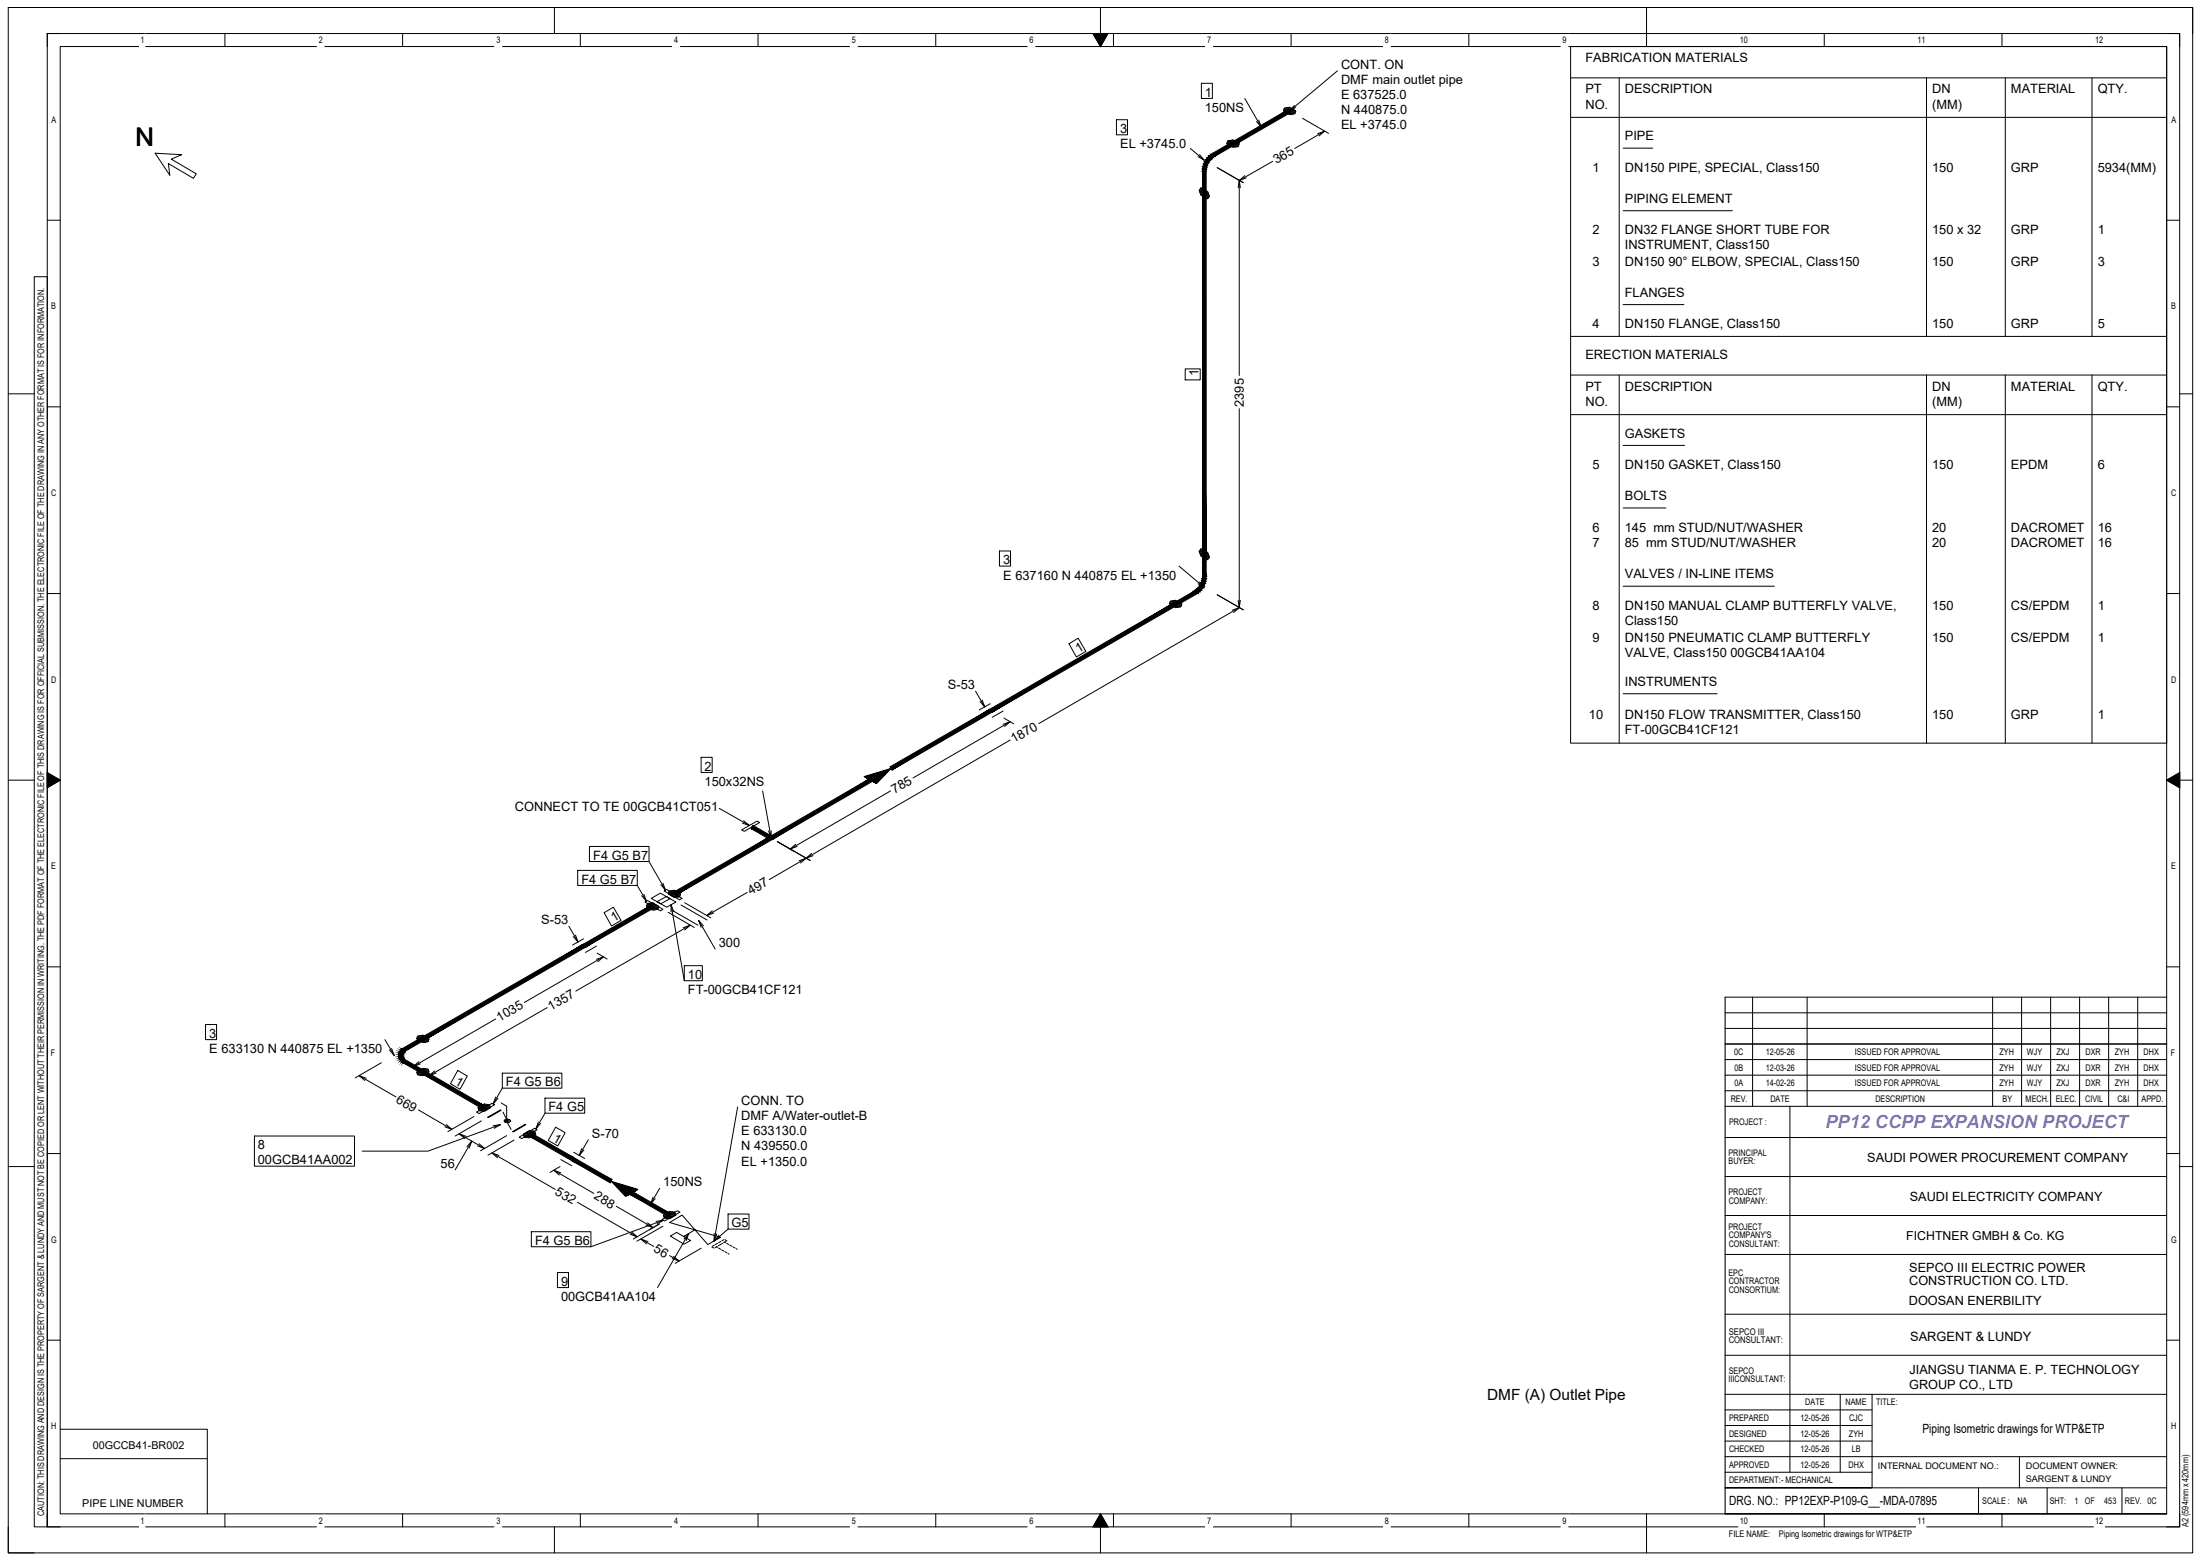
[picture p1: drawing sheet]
<svg xmlns="http://www.w3.org/2000/svg" width="598mm" height="424mm" viewBox="0 0 598 424" stroke-linecap="round" stroke-linejoin="round" font-family="sans-serif">
<!-- layer: G-ANNO-TTLB -->
<g fill="none" stroke="#000" stroke-width=".27">
<path d="M12.8 9.1h579.6v405.7h-579.6zM12.8 9.1v3.5M12.8 9.1h3.6M16.4 12.6h572.5v398.6h-572.5zM61.1 9.1v3.5M109.4 9.1v3.5M150.7 2v7.1M157.7 9.1v3.5M206 9.1v3.5M254.3 9.1v3.5M297.1 9.1h4l-2 3.5zM299.1 2v10.6"/>
<path d="M302.6 9.1v3.5M350.9 9.1v3.5M399.2 9.1v3.5M447.5 2v10.6M495.8 9.1v3.5M544.1 9.1v3.5M588.9 2h7.1v7.1M588.9 9.1h3.5v3.5M12.8 59.8h3.6M588.9 59.8h3.5M9.3 75.2h3.5v339.6h-3.5zM2.2 107h7.1"/>
<path d="M12.8 110.5h3.6M588.9 110.5h3.5M592.4 107h3.6M12.8 161.2h3.6M588.9 161.2h3.5M2.2 211.9h7.1M12.8 209.9l3.6 2-3.6 2.1zM12.8 211.9h3.6M588.9 211.9l3.5-2v4.1zM588.9 211.9h7.1M12.8 262.6h3.6M468.9 279.4h120"/>
<path d="M468.9 275.1h120M468.9 270.9h120M476.4 270.9v29.6M491.2 270.9v29.6M541.6 270.9v29.6M549.5 270.9v29.6M557.4 270.9v29.6M565.2 270.9v29.6M573.1 270.9v29.6M581 270.9v29.6M588.9 262.6h3.5M468.9 292.1h120"/>
<path d="M468.9 296.3h120M468.9 287.8h120M468.9 283.6h120M2.2 316.9h7.1M12.8 313.4h3.6M468.9 300.5h120M468.9 309h120M468.9 319.6h120M486.5 300.5v99.4M588.9 313.4h3.5M592.4 316.9h3.6M468.9 330.2h120"/>
<path d="M468.9 340.8h120M468.9 357h120M12.8 364.1h3.6M468.9 378.8h120M468.9 368.2h120M500.2 378.8v21.1M508.8 378.8v25.4h-39.9h120M588.9 364.1h3.5M468.9 395.7h120M468.9 387.2h39.9M468.9 391.5h39.9M468.9 383h39.9"/>
<path d="M468.9 399.9h39.9M548.9 395.7v8.5M2.2 414.8v7h7.1M12.8 411.2v3.6h3.6M61.1 411.2v3.6M109.4 411.2v3.6M150.7 414.8v7M157.7 411.2v3.6M206 411.2v3.6M254.3 411.2v3.6M299.1 411.2l2 3.6h-4zM299.1 411.2v10.6"/>
<path d="M302.6 411.2v3.6M350.9 411.2v3.6M399.2 411.2v3.6M447.5 411.2v10.6M468.9 411.2h120M495.8 411.2v3.6M537.8 404.2v7M544.1 411.2v3.6M556.4 404.2v7M576.7 404.2v7M592.4 411.2v3.6h-3.5"/>
</g>
<!-- layer: G-ANNO-BRDR -->
<path d="M2.2 2h593.8v419.8h-593.8z" fill="none" stroke="#000" stroke-width=".27"/>
<!-- layer: G-ANNO-TTLB -->
<path d="M468.9 270.9v140.3" fill="none" stroke="#000" stroke-width=".3"/>
<path d="M297.1 9.1h4l-2 3.5zM12.8 209.9l3.6 2-3.6 2.1zM588.9 211.9l3.5-2v4.1zM299.1 411.2l2 3.6h-4z" fill="#000" stroke="#000" stroke-width=".27"/>
<g fill="#fff" stroke="#fff" stroke-width=".27">
<path d="M38 411.7v3.2l1.4-3.2zM39.4 411.7v3.2h-1.4z"/>
<path d="M86.3 411.7v3.2l1.8-3.2zM88.1 411.7v3.2h-1.8z"/>
<path d="M134.6 411.7v3.2l1.8-3.2zM136.4 411.7v3.2h-1.8z"/>
<path d="M182.9 411.7v3.2l1.8-3.2zM184.7 411.7v3.2h-1.8z"/>
<path d="M231.2 411.7v3.2l1.8-3.2zM233 411.7v3.2h-1.8z"/>
<path d="M279.5 411.7v3.2l1.8-3.2zM281.3 411.7v3.2h-1.8z"/>
<path d="M327.8 411.7v3.2l1.8-3.2zM329.6 411.7v3.2h-1.8z"/>
<path d="M376.1 411.7v3.2l1.8-3.2zM377.9 411.7v3.2h-1.8z"/>
<path d="M424.3 411.7v3.2l1.9-3.2zM426.2 411.7v3.2h-1.9z"/>
<path d="M472.7 411.7v3.2l2.7-3.2zM475.4 411.7v3.2h-2.7z"/>
<path d="M521 411.7v3.2l2.5-3.2zM523.5 411.7v3.2h-2.5z"/>
<path d="M569.3 411.7v3.2l2.7-3.2zM572 411.7v3.2h-2.7z"/>
<path d="M589.8 386v3.3l2-3.3zM591.8 386v3.3h-2z"/>
<path d="M589.8 335.3v3.3l2.2-3.3zM592 335.3v3.3h-2.2z"/>
<path d="M589.8 284.6v3.3l1.8-3.3zM591.6 284.6v3.3h-1.8z"/>
<path d="M589.8 233.9v3.2l1.9-3.2zM591.7 233.9v3.2h-1.9z"/>
<path d="M589.8 183.2v3.2l2-3.2zM591.8 183.2v3.2h-2z"/>
<path d="M589.8 132.5v3.2l2.1-3.2zM591.9 132.5v3.2h-2.1z"/>
<path d="M589.8 81.8v3.2l1.9-3.2zM591.7 81.8v3.2h-1.9z"/>
<path d="M589.8 31.1v3.2l2.2-3.2zM592 31.1v3.2h-2.2z"/>
<path d="M38 9.6v3.2l1.4-3.2zM39.4 9.6v3.2h-1.4z"/>
<path d="M86.3 9.6v3.2l1.8-3.2zM88.1 9.6v3.2h-1.8z"/>
<path d="M134.6 9.6v3.2l1.8-3.2zM136.4 9.6v3.2h-1.8z"/>
<path d="M182.9 9.6v3.2l1.8-3.2zM184.7 9.6v3.2h-1.8z"/>
<path d="M231.2 9.6v3.2l1.8-3.2zM233 9.6v3.2h-1.8z"/>
<path d="M279.5 9.6v3.2l1.8-3.2zM281.3 9.6v3.2h-1.8z"/>
<path d="M327.8 9.6v3.2l1.8-3.2zM329.6 9.6v3.2h-1.8z"/>
<path d="M376.1 9.6v3.2l1.8-3.2zM377.9 9.6v3.2h-1.8z"/>
<path d="M424.3 9.6v3.2l1.9-3.2zM426.2 9.6v3.2h-1.9z"/>
<path d="M472.7 9.6v3.2l2.7-3.2zM475.4 9.6v3.2h-2.7z"/>
<path d="M521 9.6v3.2l2.5-3.2zM523.5 9.6v3.2h-2.5z"/>
<path d="M569.3 9.6v3.2l2.7-3.2zM572 9.6v3.2h-2.7z"/>
<path d="M13.6 386v3.3l2-3.3zM15.6 386v3.3h-2z"/>
<path d="M13.6 335.3v3.3l2.2-3.3zM15.8 335.3v3.3h-2.2z"/>
<path d="M13.6 284.6v3.3l1.8-3.3zM15.4 284.6v3.3h-1.8z"/>
<path d="M13.6 233.9v3.2l1.9-3.2zM15.5 233.9v3.2h-1.9z"/>
<path d="M13.6 183.2v3.2l2-3.2zM15.6 183.2v3.2h-2z"/>
<path d="M13.6 132.5v3.2l2.1-3.2zM15.7 132.5v3.2h-2.1z"/>
<path d="M13.6 81.8v3.2l1.9-3.2zM15.5 81.8v3.2h-1.9z"/>
<path d="M13.6 31.1v3.2l2.2-3.2zM15.8 31.1v3.2h-2.2z"/>
</g>
<!-- layer: GT_1 -->
<g fill="none" stroke="#000" stroke-width=".27">
<path d="M363.5 19.2l-13 10.9M426.9 12.6h162v189.3h-162zM303.4 32.5h3.1v4.1h-3.1zM326.5 22.6h3v4.1h-3zM333.4 39h3.4M333.5 38.8h3M333.6 38.6h2.5M333.7 38.4h2.1M333.7 38.2l1.4-.2 1.7 1-.3 .8-1.4 .2-1.7-1zM333.7 38.2h1.8M333.8 39.2h2.9M334.1 39.4h2.6"/>
<path d="M334.5 39.6h2.1M334.8 39.8h1.7M338.3 26.7l4.5 7.8M342.1 32.6l.7 1.9-1.3-1.5M348.8 30h3.2M348.9 29.8h2.8M349 30.2h3.2M349 29.6h2.4M349.1 29.4h1.9M349.1 29.3l1.4-.2 1.7 1-.3 .8-1.4 .2-1.7-1zM349.3 30.4h2.8M349.7 30.6h2.3"/>
<path d="M349.8 29.2h.9M350 30.8h2M350.4 31h.8M351.8 28.6l-1.3 1.5 1.7-1M354 32.1l7.1 4.1M358.1 36.3l1.9-.7-1.5 1.3M360 35.6l-8.1 4.7M426.9 21.2h162M426.9 31.9h162M440.1 21.2v70.2M523.6 21.2v70.2M545 21.2v70.2"/>
<path d="M568.6 21.2v70.2M42.2 41.6l7.2 .4-2.8 1.2 6.8 4-.8 1.2-6.8-4 .4 3.2zM323.5 40.3l3.8 3.2M326 51.8h1.9M326 51.6h1.5M326 42l1.3 1.5-1.7-1M326.1 52h2.1M326.1 52.2h2.2M326.1 51.4h1.1M326.2 52.4h2.2M326.3 52.6h2.2M326.3 51.2h.5"/>
<path d="M326.3 52.8h2.2M326.4 51l1.8 1 .5 1.3-.5 .7-1.8-1-.5-1.3zM326.4 53h2.2M326.8 53.2h1.9M327.2 53.4h1.5M327.5 53.6h1M327.9 53.8h.5M330.8 45.5l7.1 4.1M336.5 51l.3-2 .3 2M338.3 47.7l-1.5 1.3 1.9-.7M345.9 43.8l-9.1 5.2v53M441.2 40.2h8"/>
<path d="M441.2 57.2h29.7M426.9 91.4h162M441.2 82.7h16.5M322.1 100.2h4.1v3h-4.1zM336.8 111v54.1l-54.5 31.5M426.9 101.9h162M426.9 112.6h162M440.1 101.9v100M523.6 101.9v100M545 101.9v100M568.6 101.9v100M441.2 121h16.7"/>
<path d="M441.2 138h11.6M271.7 149.7h3v4.1h-3zM320.4 153.8l6.9 5.8M325.9 149.8h1.8M326 150h2M326 158.1l1.3 1.5-1.7-1M326.1 149.6h1.2M326.1 150.2h2.2M326.2 150.4h2.1M326.2 149.4h.8M326.2 150.6h2.2M326.3 150.8h2.2"/>
<path d="M326.4 151h2.2M326.4 149.1l1.8 1 .5 1.3-.5 .7-1.8-1-.5-1.3zM326.6 151.2h2.1M327 151.4h1.7M327.3 151.6h1.3M327.7 151.8h.7M441.2 159.2h41.1M290.6 174.9l2.5-1.5 2 3.6-2.6 1.5zM317.9 164h3.2M317.9 163.8h2.8M318 164.2h3.2M318 163.6h2.4"/>
<path d="M318.1 163.4h1.9M318.1 163.3l1.4-.2 1.7 1-.3 .8-1.4 .2-1.7-1zM318.3 164.4h2.8M318.7 164.6h2.3M318.8 163.2h.9M319 164.8h2M319.4 165h.8M330.8 161.6l7.1 4.1M334.9 165.8l1.9-.7-1.5 1.3M336.5 163.1l.3 2 .3-2M265.2 187.8l2.5 4.3M267 190.1l.7 2-1.3-1.6"/>
<path d="M269.2 191.2l-3.1 1.7M272.6 196.8l2-.7-1.6 1.2M272.6 193.2l-2.9 1.6M272.9 195.1l2.6 1.5M274.6 196.1l-26.4 15.2M441.2 188.5h25.5M190.6 205.7h3v4.1h-3zM195.5 219.6l8.2 4.6M207.3 214.8l2.3 12.8M242.1 214.8l-27.3 15.8M242.2 208.8l-5.5 3.1 .1 .2 1.7-1.1-2 .8 .5 .3 2.1-1.5-2.8 1.1 1 .5 2.2-1.9-3.5 1.2 1.5 .9 2.6-2.5-4.3 1.5 1.9 1.1 2.9-2.8-5 1.6 2.3 1.3 3.2-3.3-5.7 1.8 2.7 1.7 3.6-3.8-6.6 2 3.2 1.8 3.9-4-7.3 2.2 1.8 .9M274.6 201l-65.5 37.9"/>
<path d="M157 236.4h16.2v4.1h-16.2zM160.2 229.9h16.2v4.1h-16.2zM176.4 234l4.5 7.8M180.2 239.9l.7 1.9-1.3-1.5M201.6 225.4l4.2-2.4 .7 .4-4.2 2.4zM202.1 223l1.6 1.2-1.9-.6M209.6 225.6v2l-.7-1.9M215.8 231.2l-4.5-2.6 8.9 5.1M216.3 229.3l-1.5 1.3 1.9-.7M217.2 233.8l1.9-.7-1.5 1.3M220.6 231.8l-1.5 1.3 1.9-.7M154.6 251.6l2.5 4.3"/>
<path d="M156.4 254l.7 1.9-1.3-1.5M158.6 255l-3 1.7M162.1 257l-3 1.7M162.3 258.9l2.7 1.6M164 259.9l-21.5 12.4M164.2 247.9l2.5-1.5 2.1 3.6-2.6 1.5zM173.2 240.5l2.5 4.3M175 242.9l.7 1.9-1.3-1.5M175.3 245l.7-.4 4.2 2.4-.7 .4zM175.7 246.1h3.2M175.8 245.9h2.8M175.9 246.3h3.2"/>
<path d="M175.9 245.7h2.3M176 245.5h1.9M176 245.4l1.4-.2 1.7 1-.3 .8-1.4 .2-1.7-1zM176.2 246.5h2.8M176.6 246.7h2.3M176.7 245.3h.9M176.9 246.9h1.9M177 244l2.5-1.4 4.2 2.4-2.5 1.4-2.6-1.5 2.5-1.4 1 .6-2.5 1.4zM177.2 247.1h.9M180.5 242l.7-.4 4.2 2.4-.7 .4zM181.6 247.8l7.1 4.1M181.6 242.7h3.2"/>
<path d="M181.7 242.5h2.8M181.8 242.9h3.2M181.8 242.3h2.3M181.9 242.1h1.9M181.9 242l1.4-.2 1.7 1-.3 .8-1.4 .2-1.7-1zM182.1 243.1h2.8M182.4 245.7l3.6 20.7M182.5 243.3h2.3M182.6 247.2l7.1 4.1M182.6 241.9h.9M182.8 243.5h1.9M183.1 247.6l-.7-1.9v2"/>
<path d="M183.1 243.7h.9M185.1 245.8l7.1 4.1M185.7 252l1.9-.7-1.5 1.3M186.1 245.2l7.1 4.1M187.6 251.3l-31.1 17.9M189.9 250l4.5 7.8M191.2 251.5l-1.3-1.5 .7 1.9M193.6 247.4l-1.5 1.3 1.9-.7M203.1 242.4l-11 6.3M55.9 278.3h3v4.1h-3zM134.7 276.8l-22.4 12.9M148.7 273.7l-32.1 18.5"/>
<path d="M162.1 260.6l1.9-.7-1.5 1.3M186 262.3h4.9v4.1h-4.9zM97.6 292.2l10 5.8M99.5 292.9l-1.9-.7 1.5 1.3M103.6 288.7l-7.1 4.1M104.6 282.4l2.5 4.3M106.4 284.8l.7 1.9-1.3-1.5M113.2 291.2l1.7-1 1.4 .2 .3 .8-1.7 1-1.4-.2zM113.3 291.3h3.2M113.3 282.1h3.2M113.3 290.3l-2.7-1.6 7.1 4.1M113.3 291.5h2.8"/>
<path d="M113.3 281.9h2.8M113.4 291.7h2.4M113.4 291.1h3.2M113.4 282.3h3.2M113.4 281.7h2.4M113.5 291.9h1.9M113.5 281.5h1.9M113.5 281.4l1.4-.2 1.7 1-.3 .8-1.4 .2-1.7-1zM113.7 290.9h2.8M113.7 282.5h2.8M113.8 288.4l-1.5 1.3 1.9-.7M114.1 290.7h2.3"/>
<path d="M114.1 282.7h2.3M114.2 292.1h.9M114.2 281.3h.9M114.4 290.5h2M114.4 282.9h2M114.8 290.3h.8M114.8 283.1h.8M118.1 290.9l-1.5 1.3 1.9-.7M124.4 290.8l2.6 1.5-2 3.6-2.6-1.5zM134.7 298l-.7 1.9 1.3-1.5M136.2 299.6l1.5 .9v4M136.5 291.5h16.2v4.1h-16.2z"/>
<path d="M136.5 295.6l-2.5 4.3M148.1 298.3h10.8v4.1h-10.8zM69.2 308.6h27.2v8.2h-27.2zM113.7 301.5l9.1 5.3M121.3 305.5l1.5 1.3-1.9-.7M124.8 308l3.4 2M126.7 308.7l-1.9-.7 1.5 1.3M126.9 311.5l1.3-1.5-.7 1.9M128.2 310l3.5 2M128.2 310l-4.5 7.8M128.8 303.3l-7.1 4.1M129.5 302.1l4.2-2.4 .7 .4-4.2 2.4z"/>
<path d="M129.9 300.9l1.7-1 1.4 .2 .3 .8-1.7 1-1.4-.2zM129.9 300.9h3.4M130 301.1h3M130.1 301.3h2.6M130.2 301.5h2.1M130.2 310.7l1.5 1.3-1.9-.7M130.2 301.7h1.8M130.3 300.7h2.9M130.6 300.5h2.6M130.8 304.5l-7.1 4.1M130.9 300.3h2.2M131.3 300.1h1.7"/>
<path d="M132.5 303.5l3.5-2 .2 .1-3.5 2zM133.7 313.2l17.2 9.9M134 305.8l2-.3-1.7 1M135.6 313.9l-1.9-.7 1.5 1.3M136 305.5l-19.7 7.2h-17.9M136.7 302.1l1 2M137 304.5h1.8M137.2 304.2l1.2 .7M137.7 308.5l-7.1 4.1M137.9 304v1l1 1.8M138.4 304.1l-1.2 .7 .7 .2 .5-.1 .4-.4-.4-.4-.5-.1-.7 .2-.2 .3 .2 .3M139.3 307.4l3.5-2 .1 .1-3.4 2z"/>
<path d="M139.7 309.7l-7.1 4.1M141.1 308.9l4.2-2.4 .7 .4-4.2 2.4zM142.2 308.1l1.7-1 1.4 .2 .3 .8-1.7 1-1.4-.2zM142.2 308.1h3.4M142.3 308.3h3M142.4 308.5h2.5M142.5 308.7h2.1M142.5 308.9h1.8M142.6 307.9h2.9M142.9 307.7h2.6M143.2 307.5h2.2M143.6 307.3h1.7"/>
<path d="M146.3 304.8l-.7 1.9 1.3-1.5M148.1 302.4l-2.5 4.3M150.5 317.9l10.9 6.3M151 306.2l2.6 1.5-2 3.6-2.6-1.5zM152.2 316.9l-2.7 1.6M152.4 318.6l-1.9-.7 1.5 1.3M152.4 315l3 1.7M155.9 313l3 1.7M158.1 312l-.7 1.9 1.3-1.5M159.9 309.6l-2.5 4.3M200.5 300.7l-6.4 36.4M144.4 334.6h16.2v4.1h-16.2z"/>
<path d="M156.9 326.6l16.3 9.4M166.1 320.9l5.4 3.3-1.7-1.1 2 .9-.5 .3-2.1-1.6 2.8 1.1-1 .6-2.2-1.9 3.5 1.2-1.5 .8-2.6-2.4 4.3 1.5-1.9 1.1-2.9-2.8 5 1.6-2.3 1.3-3.2-3.3 5.7 1.8-2.7 1.6-3.6-3.7 6.6 2-3.2 1.8-3.9-4.1 7.3 2.2-1.8 1M167.5 327.7l10 5.8M171.7 334.7l1.5 1.3-1.9-.7M174.2 336.6l3.5 2M176 332.2l1.5 1.3-1.9-.7M176.1 337.3l-1.9-.7 1.5 1.3M176.5 334.1l2.7-1.6-7.1 4.1M177.5 325.2l-.7 1.9 1.3-1.5M178.3 331.8l2-.3-1.7 1M179.3 322.8l-2.5 4.3M179.9 331.3l4.2-2.4 .7 .4-4.2 2.4z"/>
<path d="M180.2 333.1l-7.1 4.1M180.3 330.1l1.7-1 1.4 .2 .3 .8-1.7 1-1.4-.2zM180.3 331.5l-19.7 7.2M180.3 330.1h3.4M180.4 330.3h3M180.4 330.5h2.6M180.5 330.7h2.2M180.6 330.9h1.7M180.6 329.9h3M181 329.7h2.6M181.3 329.5h2.2M181.7 329.3h1.7"/>
<path d="M182 332.1l3.4-2 7 8 3.4-2zM185.9 336.6l1.3-1.5-.7 1.9M187.2 335.1l-8.5 14.7M188.9 334.1l-3.1 1.8 1.9 1.1-1.8 1-3.7-2.2 1.7-1 1.9 1.1M190.6 339.1l-7.1 4.1M193.5 338.7l.6 .4M194.1 335.1v2l.7-1.9M194.2 338.2l-.6 .4M194.7 338.7l.3 .2M194.9 338.6l-.5 .3M195 337.7l-.5 .4M195.3 339l.6 .4"/>
<path d="M195.4 335.6l-1.3 1.5 1.7-1M195.9 337.3l-.6 .3M196.2 339.5l.5 .3M196.4 337.8l-1.2 .6M196.8 336.7l-.6 .4M196.9 337.4l.3 .2M197.1 336.8l.4 .3M197.3 337.3l-.6 .3M197.5 337.7l.6 .4M197.9 329.8h5.7v4.1h-5.7zM197.9 333.9l-3.8 3.2M198.4 338.2l.5 .3"/>
<path d="M199.2 338.7l.6 .3M200.1 339.2l.3 .2M151.5 345.7h3v4.1h-3zM182 341.1l2.6 1.5M183.1 341.3l1.5 1.3-1.9-.7M197 340l.6 .3M197.9 340.5l.3 .2"/>
</g>
<g fill="#000" stroke="#000" stroke-width=".27">
<path d="M334.9 38.6l.5 .9 14.9-9.8zM335.4 39.5l14.9-9.8 .5 .9z"/>
<path d="M326.8 46.5v6h1zM326.8 46.5h1v6z"/>
<path d="M329.1 42l.6-.4 .5 .9zM329.1 42l.6 .8 .5-.3zM328.6 42.4l.5-.4 .6 .8zM328.6 42.4l.7 .7 .4-.3zM328.6 42.4l.7 .7-1.1-.2zM328.2 42.9l.7 .6 .4-.4zM328.2 42.9l.7 .6-1.1-.1zM327.8 43.4l.8 .5 .3-.4zM327.8 43.4l.8 .5-1.2 .1zM327.4 44l.9 .4 .3-.5zM327.4 44l.9 .4-1.1 .2zM327.2 44.6l.9 .3 .2-.5zM327.2 44.6l.9 .3-1.1 .3zM327 45.2l1 .3 .1-.6zM327 45.2l1 .3-1.1 .4zM326.9 45.9l1 .1 .1-.5zM326.9 45.9l1 .1-1.1 .5zM326.8 46.5h1l.1-.5z"/>
<path d="M329.7 41.6l.5 .9 4.7-3.9zM330.2 42.5l4.7-3.9 .5 .9z"/>
<path d="M326.8 150.6v6h1zM326.8 150.6h1v6z"/>
<path d="M326.8 52.5v98.1h1zM326.8 52.5h1v98.1z"/>
<path d="M319.3 163.6l.5 .9 4.7-3.9zM319.8 164.5l4.7-3.9 .5 .9z"/>
<path d="M324.5 160.6l1 .5-.5 .4zM324.5 160.6l1 .5-.6-.8zM324.9 160.3l1.2 .4-.6 .4zM324.9 160.3l1.2 .4-.7-.7zM325.4 160l1.1 .2-.4 .5zM325.7 159.6l-.3 .4 1.1 .2zM325.7 159.6l1.2 .1-.4 .5zM326.1 159.2l-.4 .4 1.2 .1zM326.1 159.2l1.1-.1-.3 .6zM326.3 158.7l-.2 .5 1.1-.1zM326.3 158.7l1.2-.2-.3 .6zM326.5 158.2l-.2 .5 1.2-.2zM326.5 158.2l1.2-.3-.2 .6zM326.7 157.7l-.2 .5 1.2-.3zM326.7 157.7l1.1-.5-.1 .7zM326.8 157.1l-.1 .6 1.1-.5zM326.8 157.1l1-.5v.6zM326.8 156.6v.5l1-.5z"/>
<path d="M269.1 192.6l.5 .9 49.7-29.9zM269.6 193.5l49.7-29.9 .5 .9z"/>
<path d="M241.9 208.3l.5 .9 26.7-16.6zM242.4 209.2l26.7-16.6 .5 .9z"/>
<path d="M204.1 225.1l5.2 3 .5-.9zM204.6 224.2l5.2 3-5.7-2.1z"/>
<path d="M209.3 227.2l.5 .9 26.6-16.6zM209.8 228.1l26.6-16.6 .5 .9z"/>
<path d="M158.6 256.5l.5 .9 18-11.6zM159.1 257.4l18-11.6 .6 .9z"/>
<path d="M183 242.4l.6 .9 25.7-16.1zM183.6 243.3l25.7-16.1 .5 .9z"/>
<path d="M109.1 285l.4-.2 .5 .8zM109.1 285l.7 .8 .2-.2zM109.1 285l.7 .8-1-.5zM108.8 285.3l.8 .6 .2-.1zM108.8 285.3l.8 .6-1-.2zM108.6 285.7l.9 .4 .1-.2zM108.6 285.7l.9 .4h-1zM108.5 286.1l.9 .2 .1-.2zM108.5 286.1l.9 .2-1 .2zM108.4 286.5l1 .1v-.3zM108.4 286.5l1 .1-1 .3zM108.4 286.9l1-.1v-.2zM108.4 286.9l1-.1-.9 .5zM108.5 287.3l.9-.3v-.2zM108.5 287.3l.9-.3-.8 .7zM108.6 287.7l.9-.4-.1-.3zM108.6 287.7l.9-.4-.7 .8zM109.5 287.3l-.7 .8 .8-.6zM108.8 288.1l.8-.6-.5 .9zM109.6 287.5l-.5 .9 .7-.8zM109.8 287.6l-.3 1-.4-.2zM109.8 287.6l-.3 1 .5-.8z"/>
<path d="M109.5 284.8l.5 .8 4.7-3.8zM110 285.6l4.7-3.8 .5 .8z"/>
<path d="M109.5 288.6l5.2 3 .5-.8zM110 287.8l5.2 3-5.7-2.2z"/>
<path d="M114.7 281.8l.5 .8 43.4-26.1zM115.2 282.6l43.4-26.1 .5 .9z"/>
<path d="M114.7 291.6l16.7 9.7 .5-.8zM115.2 290.8l16.7 9.7-17.2-8.9z"/>
<path d="M143.7 308.5l11.8 6.8 .5-.8zM144.2 307.7l11.8 6.8-12.3-6z"/>
<path d="M155.5 315.3l10.4 6 .4-.9zM156 314.5l10.3 5.9-10.8-5.1z"/>
<path d="M171.3 324.5l10.5 6 .4-.8zM171.9 323.6l10.3 6.1-10.9-5.2z"/>
</g>
<!-- layer: 0 -->
<path d="M16.4 388.2h39.9v23M16.4 396.2h39.9" fill="none" stroke="#000" stroke-width=".27"/>
<text font-size="7" x="36.9" y="39.6">N</text>
<text font-size="4.9" fill="#8470ff" x="496.2" y="306.5">PP12 CCPP EXPANSION PROJECT</text>
<text font-size="4.2" x="404.2" y="380.2">DMF (A) Outlet Pipe</text>
<g font-size="3.5">
<text x="430.9" y="16.9">FABRICATION MATERIALS</text>
<text x="364.5" y="18.7">CONT. ON</text>
<text x="364.5" y="22.8">DMF main outlet pipe</text>
<text x="327.5" y="26.2">1</text>
<text x="364.5" y="27">E 637525.0</text>
<text x="430.9" y="25.4">PT</text>
<text x="430.9" y="29.5">NO.</text>
<text x="441.6" y="25.4">DESCRIPTION</text>
<text x="525.2" y="25.4">DN</text>
<text x="525.2" y="29.5">(MM)</text>
<text x="546.6" y="25.4">MATERIAL</text>
<text x="570.1" y="25.4">QTY.</text>
<text x="327.5" y="30.4">150NS</text>
<text x="364.5" y="31.1">N 440875.0</text>
<text x="364.5" y="35.2">EL +3745.0</text>
<text x="304.5" y="36.1">3</text>
<text x="304.5" y="40.3">EL +3745.0</text>
<text x="441.6" y="38.1">PIPE</text>
<text x="346.9" y="44.6" transform="rotate(-30 346.9 44.6)">365</text>
<text x="432.9" y="46.6">1</text>
<text x="441.6" y="46.6">DN150 PIPE, SPECIAL, Class150</text>
<text x="525.2" y="46.6">150</text>
<text x="546.6" y="46.6">GRP</text>
<text x="570.1" y="46.6">5934(MM)</text>
<text x="441.6" y="55.1">PIPING ELEMENT</text>
<text x="432.9" y="63.6">2</text>
<text x="441.6" y="63.6">DN32 FLANGE SHORT TUBE FOR</text>
<text x="525.2" y="63.6">150 x 32</text>
<text x="546.6" y="63.6">GRP</text>
<text x="570.1" y="63.6">1</text>
<text x="441.6" y="67.7">INSTRUMENT, Class150</text>
<text x="432.9" y="72.1">3</text>
<text x="441.6" y="72.1">DN150 90° ELBOW, SPECIAL, Class150</text>
<text x="525.2" y="72.1">150</text>
<text x="546.6" y="72.1">GRP</text>
<text x="570.1" y="72.1">3</text>
<text x="441.6" y="80.6">FLANGES</text>
<text x="432.9" y="89.1">4</text>
<text x="441.6" y="89.1">DN150 FLANGE, Class150</text>
<text x="525.2" y="89.1">150</text>
<text x="546.6" y="89.1">GRP</text>
<text x="570.1" y="89.1">5</text>
<text x="430.9" y="97.6">ERECTION MATERIALS</text>
<text x="325.8" y="102.2" transform="rotate(-90 325.8 102.2)">1</text>
<text x="430.9" y="106.1">PT</text>
<text x="441.6" y="106.1">DESCRIPTION</text>
<text x="525.2" y="106.1">DN</text>
<text x="546.6" y="106.1">MATERIAL</text>
<text x="570.1" y="106.1">QTY.</text>
<text x="338.1" y="110.5" transform="rotate(-90 338.1 110.5)">2395</text>
<text x="430.9" y="110.2">NO.</text>
<text x="525.2" y="110.2">(MM)</text>
<text x="441.6" y="118.9">GASKETS</text>
<text x="432.9" y="127.4">5</text>
<text x="441.6" y="127.4">DN150 GASKET, Class150</text>
<text x="525.2" y="127.4">150</text>
<text x="546.6" y="127.4">EPDM</text>
<text x="570.1" y="127.4">6</text>
<text x="441.6" y="135.9">BOLTS</text>
<text x="432.9" y="144.4">6</text>
<text x="432.9" y="148.6">7</text>
<text x="441.6" y="144.4">145 mm STUD/NUT/WASHER</text>
<text x="441.6" y="148.6">85 mm STUD/NUT/WASHER</text>
<text x="525.2" y="144.4">20</text>
<text x="525.2" y="148.6">20</text>
<text x="546.6" y="144.4">DACROMET</text>
<text x="546.6" y="148.6">DACROMET</text>
<text x="570.1" y="144.4">16</text>
<text x="570.1" y="148.6">16</text>
<text x="272.7" y="153.3">3</text>
<text x="272.7" y="157.4">E 637160 N 440875 EL +1350</text>
<text x="441.6" y="157.1">VALVES / IN-LINE ITEMS</text>
<text x="432.9" y="165.6">8</text>
<text x="441.6" y="165.6">DN150 MANUAL CLAMP BUTTERFLY VALVE,</text>
<text x="525.2" y="165.6">150</text>
<text x="546.6" y="165.6">CS/EPDM</text>
<text x="570.1" y="165.6">1</text>
<text x="441.6" y="169.7">Class150</text>
<text x="293.2" y="177.5" transform="rotate(-30 293.2 177.5)">1</text>
<text x="432.9" y="174.4">9</text>
<text x="441.6" y="174.4">DN150 PNEUMATIC CLAMP BUTTERFLY</text>
<text x="441.6" y="178.5">VALVE, Class150 00GCB41AA104</text>
<text x="525.2" y="174.4">150</text>
<text x="546.6" y="174.4">CS/EPDM</text>
<text x="570.1" y="174.4">1</text>
<text x="257.6" y="187.2">S-53</text>
<text x="441.6" y="186.3">INSTRUMENTS</text>
<text x="431.9" y="195.4">10</text>
<text x="441.6" y="195.4">DN150 FLOW TRANSMITTER, Class150</text>
<text x="525.2" y="195.4">150</text>
<text x="546.6" y="195.4">GRP</text>
<text x="570.1" y="195.4">1</text>
<text x="275.6" y="201.9" transform="rotate(-30 275.6 201.9)">1870</text>
<text x="441.6" y="199.5">FT-00GCB41CF121</text>
<text x="191.5" y="209.3">2</text>
<text x="191.5" y="213.5">150x32NS</text>
<text x="243.1" y="215.7" transform="rotate(-30 243.1 215.7)">785</text>
<text x="139.9" y="220.3">CONNECT TO TE 00GCB41CT051</text>
<text x="161.2" y="233.5">F4 G5 B7</text>
<text x="158" y="240">F4 G5 B7</text>
<text x="204.1" y="243.3" transform="rotate(-30 204.1 243.3)">497</text>
<text x="147.1" y="251.1">S-53</text>
<text x="166.8" y="250.6" transform="rotate(-30 166.8 250.6)">1</text>
<text x="195.4" y="257.3">300</text>
<text x="187" y="265.9">10</text>
<text x="149.8" y="274.6" transform="rotate(-30 149.8 274.6)">1357</text>
<text x="187" y="270.1">FT-00GCB41CF121</text>
<text x="56.9" y="281.9">3</text>
<text x="135.8" y="277.6" transform="rotate(-30 135.8 277.6)">1035</text>
<text x="56.9" y="286.1">E 633130 N 440875 EL +1350</text>
<text x="107.4" y="299.3" transform="rotate(30 107.4 299.3)">669</text>
<text x="123.5" y="294.5" transform="rotate(30 123.5 294.5)">1</text>
<text x="137.5" y="295.1">F4 G5 B6</text>
<text x="149.1" y="301.9">F4 G5</text>
<text x="201.5" y="300.2">CONN. TO</text>
<text x="201.5" y="304.3">DMF A/Water-outlet-B</text>
<text x="150.1" y="309.8" transform="rotate(29 150.1 309.8)">1</text>
<text x="160.9" y="309.1">S-70</text>
<text x="201.5" y="308.4">E 633130.0</text>
<text x="70.1" y="312.2">8</text>
<text x="70.1" y="316.3">00GCB41AA002</text>
<text x="119.8" y="317.3">56</text>
<text x="201.5" y="312.5">N 439550.0</text>
<text x="201.5" y="316.6">EL +1350.0</text>
<text x="507.5" y="315.6">SAUDI POWER PROCUREMENT COMPANY</text>
<text x="180.3" y="322.3">150NS</text>
<text x="150.7" y="324.4" transform="rotate(30 150.7 324.4)">532</text>
<text x="161.2" y="325.5" transform="rotate(30 161.2 325.5)">288</text>
<text x="519.1" y="326.2">SAUDI ELECTRICITY COMPANY</text>
<text x="198.9" y="333.4">G5</text>
<text x="145.4" y="338.2">F4 G5 B6</text>
<text x="177.4" y="339.9" transform="rotate(30 177.4 339.9)">56</text>
<text x="518.9" y="345.4">SEPCO III ELECTRIC POWER</text>
<text x="152.5" y="349.3">9</text>
<text x="152.5" y="353.4">00GCB41AA104</text>
<text x="518.9" y="348.9">CONSTRUCTION CO. LTD.</text>
<text x="518.8" y="354.5">DOOSAN ENERBILITY</text>
<text x="519.2" y="364.4">SARGENT &amp; LUNDY</text>
<text x="518.9" y="377.4">GROUP CO., LTD</text>
<text x="519" y="373.2">JIANGSU TIANMA E. P. TECHNOLOGY</text>
<text x="522.5" y="389.4">Piping Isometric drawings for WTP&amp;ETP</text>
<text x="470" y="408.9">DRG. NO.: PP12EXP-P109-G__-MDA-07895</text>
</g>
<text font-size="3.4" x="518.1" y="336.8">FICHTNER GMBH &amp; Co. KG</text>
<g font-size="2.9">
<text x="25.2" y="393.6">00GCCB41-BR002</text>
<text x="22.4" y="409.3">PIPE LINE NUMBER</text>
</g>
<g font-size="2.5">
<text x="38.2" y="11.8">1</text>
<text x="86.7" y="11.8">2</text>
<text x="134.9" y="11.8">3</text>
<text x="183.3" y="11.8">4</text>
<text x="231.5" y="11.8">5</text>
<text x="279.8" y="11.8">6</text>
<text x="328.1" y="11.8">7</text>
<text x="376.4" y="11.8">8</text>
<text x="424.7" y="11.8">9</text>
<text x="472.9" y="11.8">10</text>
<text x="521.2" y="11.8">11</text>
<text x="569.5" y="11.8">12</text>
<text x="14" y="33.3">A</text>
<text x="590.2" y="33.3">A</text>
<text x="13.9" y="84">B</text>
<text x="590.1" y="84">B</text>
<text x="13.9" y="134.7">C</text>
<text x="590.1" y="134.7">C</text>
<text x="13.9" y="185.4">D</text>
<text x="590.1" y="185.4">D</text>
<text x="13.9" y="236.1">E</text>
<text x="590.1" y="236.1">E</text>
<text x="13.8" y="286.8">F</text>
<text x="471.4" y="286.6">0C</text>
<text x="479.9" y="286.6">12-05-26</text>
<text x="504.1" y="286.6">ISSUED FOR APPROVAL</text>
<text x="543.5" y="286.6">ZYH</text>
<text x="550.9" y="286.6">WJY</text>
<text x="559" y="286.6">ZXJ</text>
<text x="566.9" y="286.6">DXR</text>
<text x="574.8" y="286.6">ZYH</text>
<text x="582.6" y="286.6">DHX</text>
<text x="590.1" y="286.8">F</text>
<text x="471.4" y="290.8">0B</text>
<text x="479.9" y="290.8">12-03-26</text>
<text x="504.1" y="290.8">ISSUED FOR APPROVAL</text>
<text x="543.5" y="290.8">ZYH</text>
<text x="550.9" y="290.8">WJY</text>
<text x="559" y="290.8">ZXJ</text>
<text x="566.9" y="290.8">DXR</text>
<text x="574.8" y="290.8">ZYH</text>
<text x="582.6" y="290.8">DHX</text>
<text x="470.4" y="299.4">REV.</text>
<text x="471.4" y="295.1">0A</text>
<text x="479.9" y="295.1">14-02-26</text>
<text x="481.2" y="299.4">DATE</text>
<text x="504.1" y="295.1">ISSUED FOR APPROVAL</text>
<text x="509.7" y="299.4">DESCRIPTION</text>
<text x="543.5" y="295.1">ZYH</text>
<text x="544.3" y="299.4">BY</text>
<text x="550.6" y="299.4">MECH.</text>
<text x="550.9" y="295.1">WJY</text>
<text x="558.7" y="299.4">ELEC.</text>
<text x="559" y="295.1">ZXJ</text>
<text x="566.7" y="299.4">CIVIL</text>
<text x="566.9" y="295.1">DXR</text>
<text x="574.8" y="295.1">ZYH</text>
<text x="575.5" y="299.4">C&amp;I</text>
<text x="582.1" y="299.4">APPD.</text>
<text x="582.6" y="295.1">DHX</text>
<text x="469.9" y="305.7">PROJECT :</text>
<text x="469.8" y="314">PRINCIPAL</text>
<text x="469.8" y="316.3">BUYER:</text>
<text x="469.8" y="324.6">PROJECT</text>
<text x="469.9" y="326.9">COMPANY:</text>
<text x="469.8" y="334.1">PROJECT</text>
<text x="13.9" y="337.5">G</text>
<text x="469.9" y="336.4">COMPANY'S</text>
<text x="469.9" y="338.7">CONSULTANT:</text>
<text x="590.1" y="337.5">G</text>
<text x="469.8" y="346.6">EPC</text>
<text x="469.9" y="348.9">CONTRACTOR</text>
<text x="469.9" y="351.2">CONSORTIUM:</text>
<text x="469.9" y="364.9">CONSULTANT:</text>
<text x="469.9" y="362.5">SEPCO III</text>
<text x="469.8" y="375.5">IIICONSULTANT:</text>
<text x="469.9" y="373.2">SEPCO</text>
<text x="490.7" y="381.7">DATE</text>
<text x="501.6" y="381.7">NAME</text>
<text x="509.9" y="381.7">TITLE:</text>
<text x="13.9" y="388.2">H</text>
<text x="469.9" y="386">PREPARED</text>
<text x="489.4" y="386">12-05-26</text>
<text x="502.6" y="386">CJC</text>
<text x="590.1" y="388.2">H</text>
<text x="469.9" y="390.2">DESIGNED</text>
<text x="469.9" y="394.5">CHECKED</text>
<text x="489.4" y="390.2">12-05-26</text>
<text x="489.4" y="394.5">12-05-26</text>
<text x="502.5" y="390.2">ZYH</text>
<text x="503.3" y="394.5">LB</text>
<text x="469.9" y="398.7">APPROVED</text>
<text x="489.4" y="398.7">12-05-26</text>
<text x="502.4" y="398.7">DHX</text>
<text x="510.4" y="399.2">INTERNAL DOCUMENT NO.:</text>
<text x="550.6" y="399.2">DOCUMENT OWNER:</text>
<text x="469.9" y="402.9">DEPARTMENT:- MECHANICAL</text>
<text x="550.6" y="402.6">SARGENT &amp; LUNDY</text>
<text x="12" y="411.8" transform="rotate(-90 12 411.8)">CAUTION: THIS DRAWING AND DESIGN IS THE PROPERTY OF SARGENT &amp; LUNDY AND MUST NOT BE COPIED OR LENT WITHOUT THEIR PERMISSION IN WRITING. THE PDF FORMAT OF THE ELECTRONIC FILE OF THIS DRAWING IS FOR OFFICIAL SUBMISSION. THE ELECTRONIC FILE OF THE DRAWING IN ANY OTHER FORMAT IS FOR INFORMATION.</text>
<text x="38.2" y="413.9">1</text>
<text x="86.7" y="413.9">2</text>
<text x="134.9" y="413.9">3</text>
<text x="183.3" y="413.9">4</text>
<text x="231.5" y="413.9">5</text>
<text x="279.8" y="413.9">6</text>
<text x="328.1" y="413.9">7</text>
<text x="376.4" y="413.9">8</text>
<text x="424.7" y="413.9">9</text>
<text x="472.9" y="413.9">10</text>
<text x="521.2" y="413.9">11</text>
<text x="538.8" y="408.5">SCALE :</text>
<text x="548.3" y="408.6">NA</text>
<text x="557.1" y="408.6">SHT:</text>
<text x="563.9" y="408.6">1 OF</text>
<text x="569.5" y="413.9">12</text>
<text x="571.9" y="408.6">453</text>
<text x="577.6" y="408.6">REV. 0C</text>
<text x="469.9" y="417.4">FILE NAME:</text>
<text x="483.5" y="417.4">Piping Isometric drawings for WTP&amp;ETP</text>
<text x="594.9" y="414.8" transform="rotate(-90 594.9 414.8)">A2 (594mm x 420mm)</text>
</g>
</svg>
